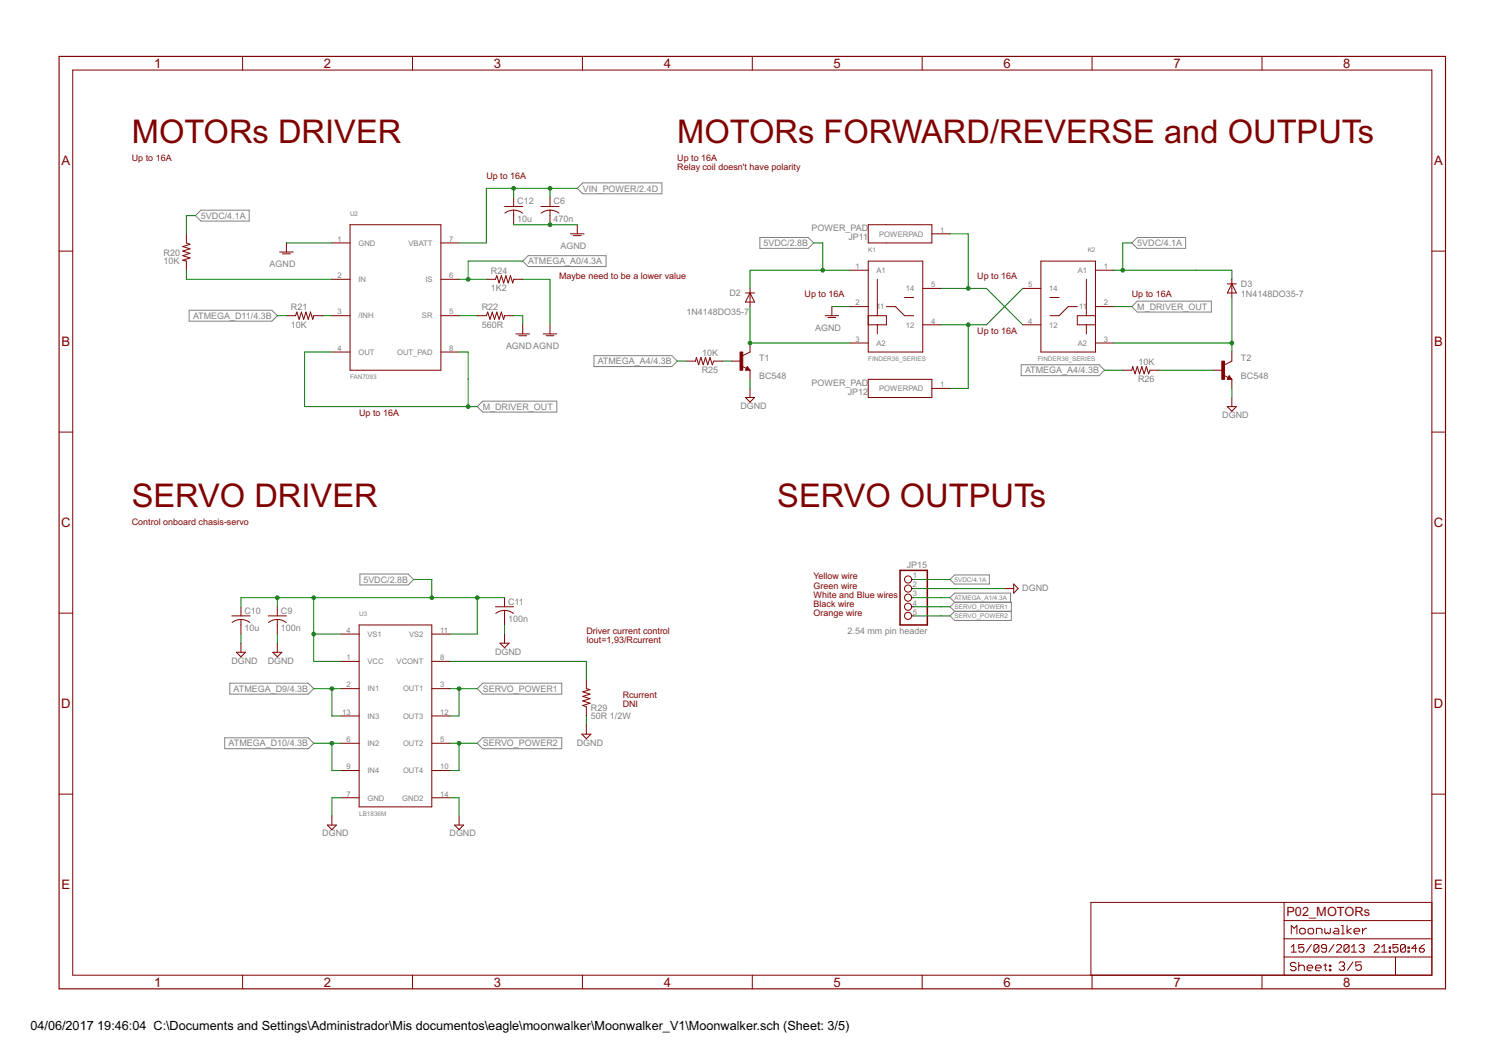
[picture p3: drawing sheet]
<svg xmlns="http://www.w3.org/2000/svg" width="420mm" height="297mm" viewBox="0 0 420 297" stroke-linecap="round" stroke-linejoin="round" font-family="sans-serif">
<g fill="none" stroke="#808080" stroke-width=".28">
<path d="M162.8 51.1h22.1v3h-22.1l-1.5-1.5zM54.6 60.2l1.5-1.5h13.5v3h-13.5zM147.6 71.4h21.7v3h-21.7l-1.6-1.5zM212.3 66.3h13.5l1.5 1.5-1.5 1.5h-13.5zM317.7 66.3h13.5v3h-13.5l-1.5-1.5zM52.8 86.6h23.1l1.6 1.5-1.6 1.6h-23.1zM165.9 99.3h21.8l1.5 1.5-1.5 1.5h-21.8zM317.7 84.1h20.7v3h-20.7l-1.5-1.5zM134.9 112h20.7v3h-20.7l-1.6-1.5zM285.3 101.8h21.7l1.6 1.6-1.6 1.5h-21.7zM100.5 160.3h13.5l1.5 1.5-1.5 1.5h-13.5zM265.4 161.8l1.3-1.3h9.7v2.5h-9.7z"/>
<path d="M266.7 168.1l-1.3 1.3 1.3 1.3M266.7 168.1h15.8v5.1h-15.8l-1.3-1.3 1.3-1.2M266.7 170.7h15.8M266.7 168.1l-1.3-1.2 1.3-1.3h15.6v2.5M64.2 190.7h21.9l1.5 1.6-1.5 1.5h-21.9zM134.9 190.7h22v3.1h-22l-1.6-1.5zM62.8 206h23.3l1.5 1.5-1.5 1.5h-23.3zM134.9 206h22v3h-22l-1.6-1.5z"/>
</g>
<g fill="none" stroke="#800000" stroke-width=".28">
<path d="M20.3 19.6h379.7v252.6h-379.7zM67.8 15.7v3.9M115.2 15.7v3.9M162.7 15.7v3.9M210.2 15.7v3.9M257.6 15.7v3.9M305.1 15.7v3.9M352.6 15.7v3.9M140.9 57.7h5.1M143.5 58.7l1.6 .3 .9 .5M143.5 58.7l-1.6 .3-.9 .5M143.5 55.1v2.6"/>
<path d="M143.5 58.7v4M151.1 57.7h5.1M153.6 58.7l1.6 .3 .9 .5M153.6 58.7l-1.5 .3-.9 .5M153.6 55.1v2.6M153.6 58.7v4M16.5 70.1h3.8M52.1 65.3v2.5l1 .4-2 .6 2 .7-2 .6 2 .6-2 .7 2 .6-2 .6 1 .3v2.5M78.1 70.4h3.8M78.9 70.9h2.2M80 67.8v2.6M92.7 67.8h5.1"/>
<path d="M92.7 78h5.1M97.8 62.7h25.4v40.7h-25.4zM123.2 67.8h5M123.2 78h5M135.9 78h2.5l.4-1 .6 2 .7-2 .6 2 .6-2 .7 2 .6-2 .6 2 .3-1h2.5M159.4 65.3h3.8M160.2 65.8h2.2M161.3 62.7v2.6M237.5 75.4h5M242.5 62.7h17.8v5.1h-17.8zM242.5 72.9h15.3v25.4h-15.3zM245.1 78v10.1"/>
<path d="M260.3 65.3h5.1M290.8 72.9h15.2v25.4h-15.2zM303.5 78v10.1M306 75.4h5.1M342.9 79.2h2.5M344.1 78v5.1M344.1 79.2l1.3 2.6h-2.5zM400 70.1h3.8M80 88.1h2.5l.4-1 .7 2.1 .6-2.1 .6 2.1 .7-2.1 .6 2.1 .6-2.1 .7 2.1 .2-1.1h2.6M92.7 88.1h5.1M92.7 98.3h5.1M123.2 88.1h5"/>
<path d="M123.2 98.3h5M133.3 88.1h2.6l.3-1 .7 2.1 .6-2.1 .7 2.1 .6-2.1 .6 2.1 .7-2.1 .6 2.1 .2-1.1h2.6M144.1 93.2h3.8M144.9 93.7h2.2M146 90.7v2.5M151.7 93.2h3.9M152.6 93.7h2.1M153.6 90.7v2.5M208.3 81.8h2.5M209.5 95.8v2.5l-2 1M209.5 80.5v5.1M209.5 81.8l1.3 2.5h-2.5z"/>
<path d="M230.5 88.1h3.8M231.3 88.6h2.2M232.4 85.6v2.5M237.5 85.6h5M237.5 95.8h5M242.5 88.1h5.1v2.6h-5.1M245.1 90.7v2.5M247.6 85.6h2.6l2.5 2.5h2.5M252.7 83.1h2.5M257.8 80.5h5.1M257.8 90.7h5.1M285.7 80.5h5.1"/>
<path d="M285.7 90.7h5.1M293.3 83.1h2.6M300.9 85.6h-2.5l-2.5 2.5h-2.6M303.5 90.7v2.5M306 88.1h-5.1v2.6h5.1M306 85.6h5.1M306 95.8h5.1M344.1 98.3v2.5l-2 1M191.7 100.8h2.6l.2-1 .7 2 .6-2 .6 2 .7-2 .6 2 .7-2 .6 2 .4-1h2.5M204.4 100.8h2.6M207.3 102.3l1.2 .6M208.3 111h2.5l-1.3 1.2z"/>
<path d="M208.8 102.3l.7 1.1h-1.2zM208.8 102.8l.1 .3h-.4l.3-.5 .5 .6h-.8M209.5 103.4v2.5M209.5 108.4v2.6M242.5 105.9h17.8v5.1h-17.8zM260.3 108.4h5.1M313.6 103.4h2.6l.2-1.1 .7 2.1 .6-2.1 .6 2.1 .7-2.1 .6 2.1 .7-2.1 .6 2.1 .4-1h2.5M339 103.4h2.6M341.9 104.8l1.2 .6M342.9 113.5h2.5l-1.3 1.3zM343.4 104.9l.7 1h-1.2zM343.4 105.4l.1 .2h-.4l.3-.5 .5 .7h-.8"/>
<path d="M344.1 105.9v2.5M344.1 111v2.5M16.5 120.6h3.8M400 120.6h3.8M16.5 171.2h3.8M64.8 171.9h5M67.3 172.9l1.6 .3 .9 .6M67.3 173l-1 .1-1.5 .7M67.3 169.4v2.5M67.3 173v4M67.3 179.6v2.5M74.9 171.9h5.1"/>
<path d="M77.5 172.9l1.5 .3 .9 .6M77.5 173l-1.1 .1-1.4 .7M77.5 169.4v2.5M77.5 173v4M77.5 179.6v2.5M95.2 177h5.1M100.3 174.5h20.3v50.8h-20.3zM120.6 177h5.1M138.4 169.4h5.1M139.7 179.6h2.5l-1.3 1.2zM140.9 170.4l1.6 .3 .9 .5M140.9 170.4l-1.5 .3-.9 .5"/>
<path d="M140.9 166.9v2.5M140.9 170.4v4.1M140.9 177v2.6M254.7 171.9h.5M254.7 169.4h.5M254.7 164.3h.5M254.7 161.8h.5M254.7 166.9h.5M280.6 164.3h2.6M283.2 163l1.2 1.3-1.2 1.3zM400 171.2h3.8M66 182.1h2.6l-1.3 1.3z"/>
<path d="M76.2 182.1h2.5l-1.2 1.3zM95.2 184.6h5.1M95.2 192.3h5.1M95.2 199.9h5.1M120.6 184.6h5.1M120.6 192.3h5.1M120.6 199.9h5.1M163.8 189.7v2.6l1 .2-2 .6 2 .7-2 .6 2 .7-2 .6 2 .6-2 .7 1 .3v2.6M95.2 207.5h5.1M95.2 215.1h5.1M120.6 207.5h5.1M120.6 215.1h5.1"/>
<path d="M162.5 205h2.6l-1.3 1.2zM163.8 202.4v2.6M16.5 221.7h3.8M91.4 230.3h2.6l-1.3 1.3zM92.7 227.8v2.5M95.2 222.7h5.1M120.6 222.7h5.1M127 230.3h2.5l-1.3 1.3zM128.2 227.8v2.5M400 221.7h3.8M358.7 251.9v20.3M358.7 257h41.3"/>
<path d="M363.1 259.5l.4-.3h.8l.3 .3v.8l-.3 .4h-.8l-.4-.4zM365.4 259.5l.4-.3h.8l.4 .3v.8l-.4 .4h-.8l-.4-.4zM370.1 259.2v1.1l.4 .4 .4-.4 .4 .4 .3-.4v-1.1M372.8 259.2h.8l.4 .3v1.2h-1.2l-.4-.4 .4-.4h1.2M374.8 258.4h.4v2.3M376.3 258.4v2.3M377.5 259.2l-1.2 .7 1.2 .8M378.3 259.9h1.5v-.4l-.3-.3h-.8l-.4 .3v.8l.4 .4h.8M380.6 259.2v1.5M381.8 259.2h-.4l-.8 .7M400 251.9h-95.2v20.3M67.8 272.2v3.9"/>
<path d="M115.2 272.2v3.9M162.7 272.2v3.9M210.2 272.2v3.9M257.6 272.2v3.9M305.1 272.2v3.9M352.6 272.2v3.9M358.7 267.2h41.3M358.7 262.1h41.3M360.7 264.4l.7-.7v2.1M360.7 265.8h1.4M360.7 260.7v-2.3l.8 .8 .8-.8v2.3M362.1 269l-.4-.3h-.8l-.4 .3v.5l.4 .3h.8l.4 .4v.4l-.4 .4h-.8l-.4-.4"/>
<path d="M362.8 269.8l.4-.3h.8l.4 .3v1.2M362.8 268.7v2.3M364.2 263.7h-1.4v1.1l.7-.4h.4l.3 .4v.7l-.3 .3h-.7l-.4-.3M365.2 270.2h1.5v-.4l-.4-.3h-.8l-.3 .3v.8l.3 .4h.8M366.4 263.7l-1.5 2.1M367.5 270.2h1.6v-.4l-.4-.3h-.8l-.4 .3v.8l.4 .4h.8M367.7 260.7v-1.5h1.2l.4 .3v1.2M368.4 264.1v1.4l-.3 .3h-.7l-.3-.3M368.4 264.1l-.3-.4h-.7l-.3 .4v1.4M368.4 264.1l-1.3 1.4M369.8 269.5h.8M370.2 269v1.6l.4 .4"/>
<path d="M370.5 264.8h-1l-.4-.4v-.3l.4-.4h.7l.3 .4v1.4l-.3 .3h-.7l-.4-.3M371.4 269.5h.4v.3h-.4zM371.4 270.6h.4v.4h-.4zM372.7 263.7l-1.5 2.1M373.4 264.1l.3-.4h.7l.4 .4v.3l-1.4 1.4h1.4M374.1 268.9l.4-.4h.7l.4 .4v.4l-.4 .4M374.8 260.7h.8M374.9 269.7h.3M375.2 269.7l.4 .4v.4l-.4 .4h-.7l-.4-.4M376.9 264.1v1.4l-.4 .3h-.7l-.3-.3M376.9 264.1l-.4-.4h-.7l-.3 .4v1.4M376.9 264.1l-1.4 1.4"/>
<path d="M377.6 264.4l.7-.7v2.1M377.6 265.8h1.4M378 268.5l-1.6 2.4M379.7 264.1l.3-.4h.7l.4 .4v.3l-.4 .4M380.3 268.5h-1.5v1.2l.7-.4h.4l.4 .4v.8l-.4 .4h-.8l-.3-.4M380.4 264.8h.3M380.7 264.8l.4 .3v.4l-.4 .3h-.7l-.3-.3M383.9 264.1l.3-.4h.7l.4 .4v.3l-1.4 1.4h1.4M386 265.8h1.4M386 264.4l.7-.7v2.1M388.1 265.5h.4v.3h-.4zM388.1 264.4h.4v.4h-.4z"/>
<path d="M389.8 267.2v5M390.5 263.7h-1.4v1.1l.7-.4h.4l.3 .4v.7l-.3 .3h-.7l-.4-.3M392.7 264.1v1.4l-.4 .3h-.7l-.4-.3M392.7 264.1l-.4-.4h-.7l-.4 .4v1.4M392.7 264.1l-1.5 1.4M393.3 265.5h.4v.3h-.4zM393.3 264.4h.4v.4h-.4zM395.8 264.8h-1.4l1.1-1.1v2.1M396.5 264.8h1.1l.3 .3v.4l-.3 .3h-.7l-.4-.3zM397.9 263.7l-1.4 1.1"/>
<circle cx="253.7" cy="166.9" r=".99"/>
<circle cx="253.7" cy="169.4" r=".99"/>
<circle cx="253.7" cy="161.8" r=".99"/>
<circle cx="253.7" cy="164.3" r=".99"/>
<circle cx="253.7" cy="171.9" r=".99"/>
</g>
<path d="M16.5 15.7h387.3v260.4h-387.3z" fill="none" stroke="#800000" stroke-width=".32"/>
<g fill="#800000" stroke="#800000" stroke-width=".28">
<path d="M206.7 98.3h.8v5.1h-.8z"/>
<path d="M341.3 100.8h.8v5.1h-.8z"/>
</g>
<path d="M251.4 159.2h7.7v15.3h-7.7z" fill="none" stroke="#800000" stroke-width=".42"/>
<g fill="none" stroke="#008000" stroke-width=".28">
<path d="M143.5 52.6v2.5M153.6 52.6v2.5M161.3 52.6h-25.4v15.2h-7.7M52.1 75.4v2.6h40.6M54.6 60.2h-2.5v5.1M80 67.8h12.7M128.2 78h7.7M143.5 62.7h17.8M146 78h7.6v12.7M146 72.9h-15.2v5.1M227.3 67.8h2.5v7.6M237.5 75.4h-28v5.1"/>
<path d="M265.4 65.3h5.1v15.2M311.1 75.4h33v2.6M316.2 67.8h-2.6v7.6M77.5 88.1h2.5M90.2 88.1h2.5M92.7 98.3h-7.6v15.2h48.2M128.2 88.1h5.1M128.2 98.3h2.6v15.2M143.5 88.1h2.5v2.6M209.5 85.6v10.2h28M232.4 85.6h5.1M262.9 80.5h12.7l10.1 10.2"/>
<path d="M270.5 90.7v17.7h-5.1M285.7 80.5l-10.1 10.2h-12.7M311.1 85.6h5.1M311.1 95.8h33M344.1 83.1v15.2M189.2 100.8h2.5M201.9 100.8h2.5M209.5 105.9v2.5M308.6 103.4h5M323.8 103.4h15.2M344.1 108.4v2.6M67.3 177v2.6"/>
<path d="M77.5 166.9v2.5M77.5 177v2.6M87.6 166.9v17.7h7.6M87.6 177h7.6M115.5 161.8h5.1v5.1M133.3 166.9v10.1h-7.6M140.9 166.9h-73.6v2.5M140.9 174.5v2.5M255.2 161.8h10.2M255.2 166.9h10.2M255.2 164.3h25.4M255.2 169.4h10.2"/>
<path d="M255.2 171.9h10.2M87.6 192.3h7.6M92.7 192.3v7.6h2.5M125.7 184.6h38.1v5.1M125.7 192.3h7.6M128.2 192.3v7.6h-2.5M163.8 199.9v2.5M87.6 207.5h7.6M92.7 207.5v7.6h2.5M125.7 207.5h7.6M128.2 207.5v7.6h-2.5M95.2 222.7h-2.5v5.1"/>
<path d="M125.7 222.7h2.5v5.1"/>
</g>
<g fill="#008000" stroke="#008000" stroke-width=".28">
<circle cx="153.6" cy="52.6" r=".51"/>
<circle cx="143.5" cy="52.6" r=".51"/>
<circle cx="153.6" cy="62.7" r=".51"/>
<circle cx="229.8" cy="75.4" r=".51"/>
<circle cx="313.6" cy="75.4" r=".51"/>
<circle cx="87.6" cy="177" r=".51"/>
<circle cx="87.6" cy="166.9" r=".51"/>
<circle cx="77.5" cy="166.9" r=".51"/>
<circle cx="133.3" cy="166.9" r=".51"/>
<circle cx="120.6" cy="166.9" r=".51"/>
<circle cx="270.5" cy="80.5" r=".51"/>
<circle cx="270.5" cy="90.7" r=".51"/>
<circle cx="209.5" cy="95.8" r=".51"/>
<circle cx="344.1" cy="95.8" r=".51"/>
<circle cx="130.8" cy="113.5" r=".51"/>
<circle cx="128.2" cy="192.3" r=".51"/>
<circle cx="128.2" cy="207.5" r=".51"/>
<circle cx="92.7" cy="192.3" r=".51"/>
<circle cx="92.7" cy="207.5" r=".51"/>
<circle cx="130.8" cy="78" r=".51"/>
</g>
<g font-size="10.2" fill="#800000">
<text x="36.8" y="39.9">MOTORs DRIVER</text>
<text x="189.2" y="39.9">MOTORs FORWARD/REVERSE and OUTPUTs</text>
<text x="36.8" y="141.5">SERVO DRIVER</text>
<text x="217.1" y="141.5">SERVO OUTPUTs</text>
</g>
<g font-size="4.1" fill="#800000">
<text x="43" y="18.9">1</text>
<text x="90.5" y="18.9">2</text>
<text x="138" y="18.9">3</text>
<text x="185.4" y="18.9">4</text>
<text x="232.9" y="18.9">5</text>
<text x="280.3" y="18.9">6</text>
<text x="327.8" y="18.9">7</text>
<text x="375.3" y="18.9">8</text>
<text x="17.2" y="46.1">A</text>
<text x="400.7" y="46.1">A</text>
<text x="17.2" y="96.7">B</text>
<text x="400.7" y="96.7">B</text>
<text x="17.1" y="147.2">C</text>
<text x="400.6" y="147.2">C</text>
<text x="17.1" y="197.7">D</text>
<text x="400.6" y="197.7">D</text>
<text x="17.2" y="248.3">E</text>
<text x="400.7" y="248.3">E</text>
<text x="43" y="275.4">1</text>
<text x="90.5" y="275.4">2</text>
<text x="138" y="275.4">3</text>
<text x="185.4" y="275.4">4</text>
<text x="232.9" y="275.4">5</text>
<text x="280.3" y="275.4">6</text>
<text x="327.8" y="275.4">7</text>
<text x="375.3" y="275.4">8</text>
</g>
<text font-size="4" fill="#800000" x="359.4" y="255.7">P02_MOTORs</text>
<g font-size="4">
<text x="8.5" y="287.5">04/06/2017</text>
<text x="27.2" y="287.5">19:46:04 C:\Documents and Settings\Administrador\Mis documentos\eagle\moonwalker\Moonwalker_V1\Moonwalker.sch (Sheet: 3/5)</text>
</g>
<g font-size="2.8" fill="#800000">
<text x="36.8" y="45">Up to 16A</text>
<text x="189.2" y="45">Up to 16A</text>
<text x="189.2" y="47.5">Relay coil doesn't have polarity</text>
<text x="135.9" y="50">Up to 16A</text>
<text x="156.2" y="78">Maybe need to be a lower value</text>
<text x="273" y="78">Up to 16A</text>
<text x="224.8" y="83">Up to 16A</text>
<text x="316.2" y="83">Up to 16A</text>
<text x="273" y="93.2">Up to 16A</text>
<text x="100.3" y="116.1">Up to 16A</text>
<text x="36.8" y="146.5">Control onboard chasis-servo</text>
<text x="227.3" y="161.8">Yellow wire</text>
<text x="227.3" y="164.3">Green wire</text>
<text x="227.3" y="166.9">White and Blue wires</text>
<text x="227.3" y="169.4">Black wire</text>
<text x="227.3" y="171.9">Orange wire</text>
<text x="163.8" y="177">Driver current control</text>
<text x="163.8" y="179.6">Iout=1,93/Rcurrent</text>
<text x="174" y="194.8">Rcurrent</text>
<text x="174" y="197.3">DNI</text>
</g>
<g font-size="2.8" fill="#808080">
<text x="162.8" y="53.5">VIN_POWER/2.4D</text>
<text x="144.5" y="57">C12</text>
<text x="154.7" y="57">C6</text>
<text x="56.1" y="61.1">5VDC/4.1A</text>
<text x="144.5" y="61.8">10u</text>
<text x="154.7" y="61.8">470n</text>
<text x="226.7" y="64.5">POWER_PAD</text>
<text x="45.7" y="71.4">R20</text>
<text x="156.6" y="69.6">AGND</text>
<text x="213.3" y="68.7">5VDC/2.8B</text>
<text x="237" y="67.1">JP11</text>
<text x="317.7" y="68.7">5VDC/4.1A</text>
<text x="45.7" y="73.7">10K</text>
<text x="75.3" y="74.7">AGND</text>
<text x="137.1" y="76.5">R24</text>
<text x="147.6" y="73.8">ATMEGA_A0/4.3A</text>
<text x="137.1" y="81.3">1K2</text>
<text x="203.8" y="82.8">D2</text>
<text x="346.7" y="82.8">1N4148DO35-7</text>
<text x="346.7" y="80">D3</text>
<text x="53.9" y="89">ATMEGA_D11/4.3B</text>
<text x="81.3" y="86.6">R21</text>
<text x="134.6" y="86.6">R22</text>
<text x="191.7" y="87.9">1N4148DO35-7</text>
<text x="317.7" y="86.5">M_DRIVER_OUT</text>
<text x="81.3" y="91.4">10K</text>
<text x="134.6" y="91.4">560R</text>
<text x="227.7" y="92.4">AGND</text>
<text x="141.4" y="97.5">AGNDAGND</text>
<text x="167" y="101.7">ATMEGA_A4/4.3B</text>
<text x="196.2" y="99.3">10K</text>
<text x="212.1" y="100.8">T1</text>
<text x="318.1" y="101.8">10K</text>
<text x="346.7" y="100.8">T2</text>
<text x="196" y="104.1">R25</text>
<text x="212.1" y="105.9">BC548</text>
<text x="226.7" y="107.7">POWER_PAD</text>
<text x="286.4" y="104.3">ATMEGA_A4/4.3B</text>
<text x="318" y="106.6">R26</text>
<text x="346.7" y="105.9">BC548</text>
<text x="236.8" y="110.2">JP12</text>
<text x="134.9" y="114.4">M_DRIVER_OUT</text>
<text x="206.9" y="114.2">DGND</text>
<text x="341.5" y="116.7">DGND</text>
<text x="253.3" y="158.6">JP15</text>
<text x="101.5" y="162.7">5VDC/2.8B</text>
<text x="285.6" y="165">DGND</text>
<text x="68.3" y="171.3">C10</text>
<text x="78.5" y="171.3">C9</text>
<text x="142" y="173.6">100n</text>
<text x="142" y="168.8">C11</text>
<text x="68.3" y="176.1">10u</text>
<text x="78.5" y="176.1">100n</text>
<text x="236.8" y="177">2.54 mm pin header</text>
<text x="64.6" y="185.3">DGND</text>
<text x="74.8" y="185.3">DGND</text>
<text x="138.3" y="182.7">DGND</text>
<text x="65.3" y="193.1">ATMEGA_D9/4.3B</text>
<text x="134.9" y="193.1">SERVO_POWER1</text>
<text x="165.1" y="200.6">50R 1/2W</text>
<text x="165.1" y="198.4">R29</text>
<text x="63.9" y="208.4">ATMEGA_D10/4.3B</text>
<text x="134.9" y="208.4">SERVO_POWER2</text>
<text x="161.1" y="208.1">DGND</text>
<text x="90" y="233.5">DGND</text>
<text x="125.6" y="233.5">DGND</text>
</g>
<g font-size="2.4" fill="#808080">
<text x="262.7" y="64.9">1</text>
<text x="94.3" y="67.5">1</text>
<text x="100.1" y="68.6">GND</text>
<text x="114.1" y="68.6">VBATT</text>
<text x="125.5" y="67.5">7</text>
<text x="245.6" y="66">POWERPAD</text>
<text x="94.3" y="77.6">2</text>
<text x="125.5" y="77.6">6</text>
<text x="239" y="75.1">1</text>
<text x="244.9" y="76.2">A1</text>
<text x="301.1" y="76.2">A1</text>
<text x="308.4" y="75.1">1</text>
<text x="100.1" y="78.7">IN</text>
<text x="118.8" y="78.7">IS</text>
<text x="253.1" y="81.3">14</text>
<text x="260.1" y="80.2">5</text>
<text x="287.3" y="80.2">5</text>
<text x="293.1" y="81.3">14</text>
<text x="94.3" y="87.8">3</text>
<text x="100.1" y="88.9">/INH</text>
<text x="117.9" y="88.9">SR</text>
<text x="125.5" y="87.8">5</text>
<text x="239" y="85.2">2</text>
<text x="244.9" y="86.4">11</text>
<text x="301.5" y="86.4">11</text>
<text x="308.4" y="85.2">2</text>
<text x="239" y="95.4">3</text>
<text x="253.1" y="91.4">12</text>
<text x="260.1" y="90.3">4</text>
<text x="287.3" y="90.3">4</text>
<text x="293.1" y="91.4">12</text>
<text x="308.4" y="95.4">3</text>
<text x="94.3" y="97.9">4</text>
<text x="100.1" y="99">OUT</text>
<text x="110.9" y="99">OUT_PAD</text>
<text x="125.5" y="97.9">8</text>
<text x="244.9" y="96.5">A2</text>
<text x="301.1" y="96.5">A2</text>
<text x="245.6" y="109.2">POWERPAD</text>
<text x="262.7" y="108.1">1</text>
<text x="255" y="161.4">1</text>
<text x="255" y="164">2</text>
<text x="255" y="166.5">3</text>
<text x="255" y="169">4</text>
<text x="255" y="171.6">5</text>
<text x="96.8" y="176.7">4</text>
<text x="102.7" y="177.8">VS1</text>
<text x="114.3" y="177.8">VS2</text>
<text x="123" y="176.7">11</text>
<text x="96.8" y="184.3">1</text>
<text x="102.7" y="185.4">VCC</text>
<text x="110.8" y="185.4">VCONT</text>
<text x="123" y="184.3">8</text>
<text x="96.8" y="191.9">2</text>
<text x="123" y="191.9">3</text>
<text x="102.7" y="193">IN1</text>
<text x="112.6" y="193">OUT1</text>
<text x="95.6" y="199.5">13</text>
<text x="102.7" y="200.6">IN3</text>
<text x="112.6" y="200.6">OUT3</text>
<text x="123" y="199.5">12</text>
<text x="96.8" y="207.1">6</text>
<text x="102.7" y="208.2">IN2</text>
<text x="112.6" y="208.2">OUT2</text>
<text x="123" y="207.1">5</text>
<text x="96.8" y="214.8">9</text>
<text x="102.7" y="215.9">IN4</text>
<text x="112.6" y="215.9">OUT4</text>
<text x="123" y="214.8">10</text>
<text x="96.8" y="222.4">7</text>
<text x="102.7" y="223.5">GND</text>
<text x="112.4" y="223.5">GND2</text>
<text x="123" y="222.4">14</text>
</g>
<g font-size="2" fill="#808080">
<text x="97.8" y="60.2">U2</text>
<text x="242.5" y="70.4">K1</text>
<text x="303.9" y="70.4">K2</text>
<text x="242.5" y="100.8">FINDER36_SERIES</text>
<text x="289.9" y="100.8">FINDER36_SERIES</text>
<text x="97.8" y="105.9">FAN7093</text>
<text x="266.7" y="162.4">5VDC/4.1A</text>
<text x="266.7" y="167.5">ATMEGA_A1/4.3A</text>
<text x="100.3" y="171.9">U3</text>
<text x="266.7" y="170">SERVO_POWER1</text>
<text x="266.7" y="172.6">SERVO_POWER2</text>
<text x="100.3" y="227.8">LB1836M</text>
</g>
</svg>
